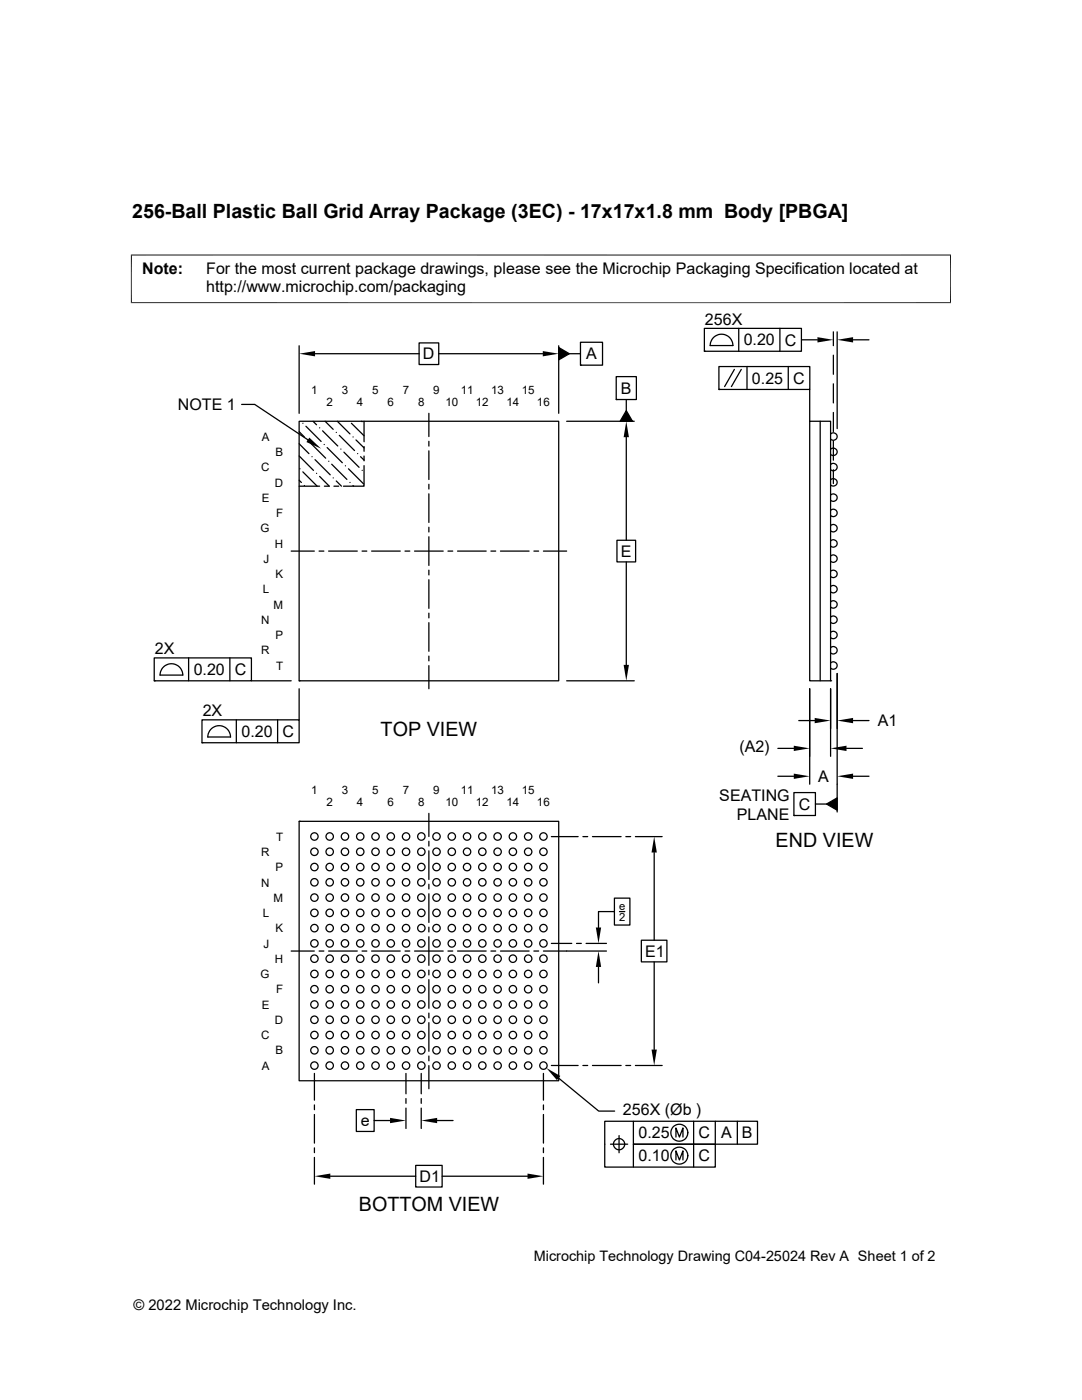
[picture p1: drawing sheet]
<svg xmlns="http://www.w3.org/2000/svg" width="216mm" height="279mm" viewBox="0 0 216 279" stroke-linecap="round" stroke-linejoin="round" font-family="sans-serif">
<g fill="none" stroke="#000" stroke-width=".25">
<path d="M59.7 69v13.5M62.9 70.6h20.7M83.6 68.4h3.9v4.3h-3.9zM87.5 70.6h20.8M111.5 69.4l2.1 1.2-2.1 1.2zM111.5 69v13.5M113.6 70.6h2.2M115.8 68.3h4.4v4.6h-4.4zM115.8 72.9h.1M123 75.2h4v4.5h-4zM123 79.7h.1M125 79.7v2.3"/>
<path d="M140.5 65.5h19.4v4.6h-19.4zM140.5 70.1h.1M141.7 69h4.5a2.26 2.26 0 0 0-2.2-2.3 2.26 2.26 0 0 0-2.3 2.3M143.4 73.2h18.2v4.5h-18.2zM143.4 77.7h.1M146.5 73.7l-1.9 3.5M147.4 65.5v4.6M147.9 73.7l-2 3.5M149.1 73.2v4.5M155.6 65.5v4.6M157.3 73.2v4.5M159.9 67.8h3.2"/>
<path d="M161.6 77.7v6.4M166.3 66.2v2.8M166.3 70.9v3.8M166.3 76.6v3.8M167 66.2v19.3M170.2 67.8h3.2M48.2 80.7h2.6l10.6 7.1M59.7 97h4.1M59.7 84.1h51.8v51.8h-51.8zM59.7 86.1l1 1.1M59.7 91l2.8 2.9M59.7 95.8l.4 .5"/>
<path d="M59.7 88.6l1.9 1.9M59.8 93.6h.1M60.4 84.5h.1M60.4 94.2l2.9 2.8M60.7 96.9h.1M61 85.1l3.1 3M61.3 87.8h.1M62 88.4l3 3M62.3 91.1h.1M62.5 84.1l.7 .7M62.9 91.7l3 3.1M63.2 94.5h.1"/>
<path d="M63.8 85.4h.1M63.8 95.1l1.9 1.9h-1M64.4 86l3 3M64.7 88.7h.1M64.9 84.1l1.6 1.6M65.3 89.3l3 3.1M65.6 92.1h.1M66.2 92.6l3 3.1M66.5 95.4h.1M66.6 97h1M67.1 86.3h.1M67.1 96l1 1"/>
<path d="M67.3 84.1l2.5 2.5M67.7 86.9l3 3M68 89.6h.1M68.6 90.2l3 3.1M68.9 93h.1M69.5 93.6l3.1 3M69.8 96.3h.1M70.1 84.5l2.5 2.5M70.4 87.2h.1M70.4 96.9l.1 .1M71 87.8l1.6 1.6M71.4 90.5h.1"/>
<path d="M71.9 91.1l.7 .7M72.2 84.1l.1 .1M72.3 93.9h.1M72.6 84.1v4.1M72.6 89.1v1M72.6 91v1M72.6 92.9v4.1h-4.1M85.6 82.5v4.6M85.6 88.1v.9M85.6 90v5.7M85.6 96.6v1M85.6 98.6v5.7"/>
<path d="M113.1 84.1h13.5M125 87.2v20.6M125 82l1.2 2.1h-2.5zM161.6 84.1h4.1v51.8h-4.1zM163.7 84.1v51.8M165.7 98.8a.75 .75 0 0 1 1.1 0 .75 .75 0 0 1 0 1.1 .75 .75 0 0 1-1.1-.1M165.7 95.8a.75 .75 0 0 1 1.1-.1 .75 .75 0 0 1 0 1.1 .75 .75 0 0 1-1.1 0M165.7 92.7a.75 .75 0 0 1 1.1 0 .75 .75 0 0 1 0 1.1 .75 .75 0 0 1-1.1-.1M165.7 89.7a.75 .75 0 0 1 1.1-.1 .75 .75 0 0 1 0 1.1 .75 .75 0 0 1-1.1 0M165.7 86.6a.75 .75 0 0 1 1.1 0 .75 .75 0 0 1 0 1.1 .75 .75 0 0 1-1.1-.1M166.3 82.3v3.8M166.3 88v3.8"/>
<path d="M166.3 93.7v2.8M58.1 110h4.6M63.7 110h.9M65.6 110h5.7M72.2 110h1M74.1 110h5.8M80.8 110h1M82.7 110h5.7M85.6 105.2v1M85.6 107.1v5.7M85.6 113.8v.9M85.6 115.7v5.7"/>
<path d="M89.4 110h.9M91.3 110h5.7M98 110h.9M99.9 110h5.7M106.5 110h1M108.4 110h4.7M123.1 107.8h3.7v4.3h-3.7zM125 112.1v20.6M165.7 117.1a.75 .75 0 0 1 1.1-.1 .75 .75 0 0 1 0 1.1 .75 .75 0 0 1-1.1 0M165.7 114a.75 .75 0 0 1 1.1 0 .75 .75 0 0 1 0 1.1 .75 .75 0 0 1-1.1-.1M165.7 111a.75 .75 0 0 1 1.1-.1 .75 .75 0 0 1 0 1.1 .75 .75 0 0 1-1.1 0M165.7 107.9a.75 .75 0 0 1 1.1 0 .75 .75 0 0 1 0 1.1 .75 .75 0 0 1-1.1 0"/>
<path d="M165.7 104.9a.75 .75 0 0 1 1.1 0 .75 .75 0 0 1 0 1.1 .75 .75 0 0 1-1.1-.1M165.7 101.9a.75 .75 0 0 1 1.1-.1 .75 .75 0 0 1 0 1.1 .75 .75 0 0 1-1.1 0M30.8 131.3h19.4v4.6h-19.4zM30.8 135.9h.1M36.5 134.7a2.26 2.26 0 0 0-2.3-2.2 2.26 2.26 0 0 0-2.3 2.2h4.6M37.6 131.3v4.6M45.9 131.3v4.6M50.2 135.9h7.9M59.7 135.9h.1M59.7 137.5v6.2M85.6 122.4v.9M85.6 124.3v5.7"/>
<path d="M85.6 130.9v1M85.6 132.8v4.7M113.1 135.9h13.5M161.6 137.5v19M165.7 135.9h.1M165.7 132.3a.75 .75 0 0 1 1.1 0 .75 .75 0 0 1 0 1.1 .75 .75 0 0 1-1.1-.1M165.7 129.3a.75 .75 0 0 1 1.1-.1 .75 .75 0 0 1 0 1.1 .75 .75 0 0 1-1.1 0M165.7 126.2a.75 .75 0 0 1 1.1 0 .75 .75 0 0 1 0 1.1 .75 .75 0 0 1-1.1-.1M165.7 123.2a.75 .75 0 0 1 1.1-.1 .75 .75 0 0 1 0 1.1 .75 .75 0 0 1-1.1 0M165.7 120.1a.75 .75 0 0 1 1.1 0 .75 .75 0 0 1 0 1.1 .75 .75 0 0 1-1.1-.1M165.7 137.5v13.4M167 134.4v27.7"/>
<path d="M40.3 143.7h19.4v4.5h-19.4zM40.3 148.2h.1M42.2 145.4a2.27 2.27 0 0 1 2.5-.4 2.27 2.27 0 0 1 1.3 2.1h-4.5l.2-.9zM47.2 143.7v4.5M55.4 143.7v4.5M155.2 149.4h3.2M155.2 154.9h3.2M158.4 158.2h4.3v4.6h-4.3zM159.4 143.8h3.2M168.9 149.4h3.2M170.2 143.8h3.2M170.2 154.9h3.2"/>
<path d="M59.7 163.9h51.8v51.8h-51.8zM59.7 163.9h.1M85.6 162.3v4.6M85.6 167.9v.9M85.6 169.8v5.7M85.6 176.5v.9M85.6 178.4v5.7M110 167h5.4M116.3 167h1M118.2 167h5.7M122.6 179.2h3.1v5.4h-3.1zM124.9 167h.9"/>
<path d="M126.8 167h5.3M130.5 170.1v17.5M158.4 162.8h.1M162.7 160.5h2.2M164.9 160.5l2.1-1.3v2.5zM58.1 189.8h4.6M63.7 189.8h.9M65.6 189.8h5.7M72.2 189.8h1M74.1 189.8h5.8M80.8 189.8h1M82.7 189.8h5.7"/>
<path d="M85.6 185v1M85.6 186.9v5.8M85.6 193.6v1M85.6 195.5v5.7M89.4 189.8h.9M91.3 189.8h5.7M98 189.8h.9M99.9 189.8h5.7M106.5 189.8h1M110 188.3h4.1M115 188.3h1M116.9 188.3h4.1"/>
<path d="M119.4 193v3.2M121 189.8h-12.6M122.6 181.9h-3.2v3.2M123.6 181.9h1.1M128 187.6h5.1v4.4h-5.1zM130.5 192v17.5M62.7 214.2v5.4M81 214.2v4.1M81 219.2v1M84.1 214.2v4.1M84.1 219.2v1M85.6 202.2v.9"/>
<path d="M85.6 204.1v5.7M85.6 210.8v.9M85.6 212.7v4.6M108.4 214.2v5.4M110 212.6h5.4M111.5 215.2l8 6.5h3.1M116.3 212.6h1M118.2 212.6h5.7M124.9 212.6h.9M126.8 212.6h5.3M62.7 220.5v1M62.7 222.4v5.7"/>
<path d="M62.7 229.1v.9M62.7 231v5.3M65.9 234.7h17.1M71.1 221.4h3.6v4.4h-3.6zM74.7 223.6h3.1M81 221.1v4.1M83 232.6h5.2v4.3h-5.2zM84.1 221.1v4.1M87.2 223.6h3.2M88.2 234.7h17.1M108.4 220.5v1M108.4 222.4v5.7"/>
<path d="M108.4 229.1v.9M108.4 231v5.3M121.8 228.3h3.4M123.5 226.6v3.5M126.4 223.8v4.5h16.3v4.6h-22v-9.1h30.5v4.5h-24.8v4.6M134.9 226.9v-1.8l.7 1.8 .7-1.8v1.8M134.9 231.5v-1.8l.7 1.8 .7-1.8v1.8M138.4 223.8v9.1M142.7 223.8v4.5M147.1 223.8v4.5"/>
<circle cx="62.7" cy="179.1" r=".74"/>
<circle cx="62.7" cy="173" r=".74"/>
<circle cx="62.7" cy="166.9" r=".74"/>
<circle cx="62.7" cy="170" r=".74"/>
<circle cx="62.7" cy="176.1" r=".74"/>
<circle cx="65.8" cy="179.1" r=".74"/>
<circle cx="65.8" cy="176.1" r=".74"/>
<circle cx="65.8" cy="173" r=".74"/>
<circle cx="65.8" cy="170" r=".74"/>
<circle cx="65.8" cy="166.9" r=".74"/>
<circle cx="68.8" cy="179.1" r=".74"/>
<circle cx="68.8" cy="176.1" r=".74"/>
<circle cx="68.8" cy="173" r=".74"/>
<circle cx="68.8" cy="166.9" r=".74"/>
<circle cx="68.8" cy="170" r=".74"/>
<circle cx="71.9" cy="176.1" r=".74"/>
<circle cx="71.9" cy="166.9" r=".74"/>
<circle cx="71.9" cy="179.1" r=".74"/>
<circle cx="71.9" cy="170" r=".74"/>
<circle cx="71.9" cy="173" r=".74"/>
<circle cx="74.9" cy="173" r=".74"/>
<circle cx="74.9" cy="166.9" r=".74"/>
<circle cx="74.9" cy="179.1" r=".74"/>
<circle cx="74.9" cy="176.1" r=".74"/>
<circle cx="74.9" cy="170" r=".74"/>
<circle cx="78" cy="176.1" r=".74"/>
<circle cx="78" cy="170" r=".74"/>
<circle cx="78" cy="173" r=".74"/>
<circle cx="78" cy="179.1" r=".74"/>
<circle cx="78" cy="166.9" r=".74"/>
<circle cx="81" cy="176.1" r=".74"/>
<circle cx="81" cy="173" r=".74"/>
<circle cx="81" cy="166.9" r=".74"/>
<circle cx="81" cy="179.1" r=".74"/>
<circle cx="81" cy="170" r=".74"/>
<circle cx="84.1" cy="170" r=".74"/>
<circle cx="84.1" cy="179.1" r=".74"/>
<circle cx="84.1" cy="176.1" r=".74"/>
<circle cx="84.1" cy="166.9" r=".74"/>
<circle cx="84.1" cy="173" r=".74"/>
<circle cx="87.1" cy="176.1" r=".74"/>
<circle cx="87.1" cy="170" r=".74"/>
<circle cx="87.1" cy="166.9" r=".74"/>
<circle cx="87.1" cy="173" r=".74"/>
<circle cx="87.1" cy="179.1" r=".74"/>
<circle cx="90.1" cy="179.1" r=".74"/>
<circle cx="90.1" cy="166.9" r=".74"/>
<circle cx="90.1" cy="176.1" r=".74"/>
<circle cx="90.1" cy="173" r=".74"/>
<circle cx="90.1" cy="170" r=".74"/>
<circle cx="93.2" cy="173" r=".74"/>
<circle cx="93.2" cy="166.9" r=".74"/>
<circle cx="93.2" cy="176.1" r=".74"/>
<circle cx="93.2" cy="170" r=".74"/>
<circle cx="93.2" cy="179.1" r=".74"/>
<circle cx="96.2" cy="166.9" r=".74"/>
<circle cx="96.2" cy="170" r=".74"/>
<circle cx="96.2" cy="179.1" r=".74"/>
<circle cx="96.2" cy="173" r=".74"/>
<circle cx="96.2" cy="176.1" r=".74"/>
<circle cx="99.3" cy="179.1" r=".74"/>
<circle cx="99.3" cy="170" r=".74"/>
<circle cx="99.3" cy="166.9" r=".74"/>
<circle cx="99.3" cy="176.1" r=".74"/>
<circle cx="99.3" cy="173" r=".74"/>
<circle cx="102.3" cy="179.1" r=".74"/>
<circle cx="102.3" cy="176.1" r=".74"/>
<circle cx="102.3" cy="166.9" r=".74"/>
<circle cx="102.3" cy="173" r=".74"/>
<circle cx="102.3" cy="170" r=".74"/>
<circle cx="105.4" cy="170" r=".74"/>
<circle cx="105.4" cy="179.1" r=".74"/>
<circle cx="105.4" cy="166.9" r=".74"/>
<circle cx="105.4" cy="173" r=".74"/>
<circle cx="105.4" cy="176.1" r=".74"/>
<circle cx="108.4" cy="166.9" r=".74"/>
<circle cx="108.4" cy="176.1" r=".74"/>
<circle cx="108.4" cy="170" r=".74"/>
<circle cx="108.4" cy="179.1" r=".74"/>
<circle cx="108.4" cy="173" r=".74"/>
<circle cx="62.7" cy="188.3" r=".74"/>
<circle cx="62.7" cy="197.4" r=".74"/>
<circle cx="62.7" cy="185.2" r=".74"/>
<circle cx="62.7" cy="191.3" r=".74"/>
<circle cx="62.7" cy="182.2" r=".74"/>
<circle cx="62.7" cy="194.4" r=".74"/>
<circle cx="65.8" cy="197.4" r=".74"/>
<circle cx="65.8" cy="194.4" r=".74"/>
<circle cx="65.8" cy="191.3" r=".74"/>
<circle cx="65.8" cy="185.2" r=".74"/>
<circle cx="65.8" cy="188.3" r=".74"/>
<circle cx="65.8" cy="182.2" r=".74"/>
<circle cx="68.8" cy="188.3" r=".74"/>
<circle cx="68.8" cy="194.4" r=".74"/>
<circle cx="68.8" cy="197.4" r=".74"/>
<circle cx="68.8" cy="191.3" r=".74"/>
<circle cx="68.8" cy="185.2" r=".74"/>
<circle cx="68.8" cy="182.2" r=".74"/>
<circle cx="71.9" cy="194.4" r=".74"/>
<circle cx="71.9" cy="185.2" r=".74"/>
<circle cx="71.9" cy="182.2" r=".74"/>
<circle cx="71.9" cy="197.4" r=".74"/>
<circle cx="71.9" cy="191.3" r=".74"/>
<circle cx="71.9" cy="188.3" r=".74"/>
<circle cx="74.9" cy="188.3" r=".74"/>
<circle cx="74.9" cy="182.2" r=".74"/>
<circle cx="74.9" cy="191.3" r=".74"/>
<circle cx="74.9" cy="197.4" r=".74"/>
<circle cx="74.9" cy="194.4" r=".74"/>
<circle cx="74.9" cy="185.2" r=".74"/>
<circle cx="78" cy="185.2" r=".74"/>
<circle cx="78" cy="191.3" r=".74"/>
<circle cx="78" cy="182.2" r=".74"/>
<circle cx="78" cy="197.4" r=".74"/>
<circle cx="78" cy="194.4" r=".74"/>
<circle cx="78" cy="188.3" r=".74"/>
<circle cx="81" cy="188.3" r=".74"/>
<circle cx="81" cy="185.2" r=".74"/>
<circle cx="81" cy="182.2" r=".74"/>
<circle cx="81" cy="197.4" r=".74"/>
<circle cx="81" cy="194.4" r=".74"/>
<circle cx="81" cy="191.3" r=".74"/>
<circle cx="84.1" cy="182.2" r=".74"/>
<circle cx="84.1" cy="194.4" r=".74"/>
<circle cx="84.1" cy="185.2" r=".74"/>
<circle cx="84.1" cy="197.4" r=".74"/>
<circle cx="84.1" cy="188.3" r=".74"/>
<circle cx="84.1" cy="191.3" r=".74"/>
<circle cx="87.1" cy="197.4" r=".74"/>
<circle cx="87.1" cy="191.3" r=".74"/>
<circle cx="87.1" cy="188.3" r=".74"/>
<circle cx="87.1" cy="185.2" r=".74"/>
<circle cx="87.1" cy="194.4" r=".74"/>
<circle cx="87.1" cy="182.2" r=".74"/>
<circle cx="90.1" cy="194.4" r=".74"/>
<circle cx="90.1" cy="191.3" r=".74"/>
<circle cx="90.1" cy="188.3" r=".74"/>
<circle cx="90.1" cy="182.2" r=".74"/>
<circle cx="90.1" cy="197.4" r=".74"/>
<circle cx="90.1" cy="185.2" r=".74"/>
<circle cx="93.2" cy="188.3" r=".74"/>
<circle cx="93.2" cy="197.4" r=".74"/>
<circle cx="93.2" cy="194.4" r=".74"/>
<circle cx="93.2" cy="185.2" r=".74"/>
<circle cx="93.2" cy="182.2" r=".74"/>
<circle cx="93.2" cy="191.3" r=".74"/>
<circle cx="96.2" cy="197.4" r=".74"/>
<circle cx="96.2" cy="188.3" r=".74"/>
<circle cx="96.2" cy="182.2" r=".74"/>
<circle cx="96.2" cy="191.3" r=".74"/>
<circle cx="96.2" cy="185.2" r=".74"/>
<circle cx="96.2" cy="194.4" r=".74"/>
<circle cx="99.3" cy="188.3" r=".74"/>
<circle cx="99.3" cy="182.2" r=".74"/>
<circle cx="99.3" cy="185.2" r=".74"/>
<circle cx="99.3" cy="197.4" r=".74"/>
<circle cx="99.3" cy="191.3" r=".74"/>
<circle cx="99.3" cy="194.4" r=".74"/>
<circle cx="102.3" cy="194.4" r=".74"/>
<circle cx="102.3" cy="191.3" r=".74"/>
<circle cx="102.3" cy="185.2" r=".74"/>
<circle cx="102.3" cy="188.3" r=".74"/>
<circle cx="102.3" cy="182.2" r=".74"/>
<circle cx="102.3" cy="197.4" r=".74"/>
<circle cx="105.4" cy="194.4" r=".74"/>
<circle cx="105.4" cy="188.3" r=".74"/>
<circle cx="105.4" cy="197.4" r=".74"/>
<circle cx="105.4" cy="185.2" r=".74"/>
<circle cx="105.4" cy="191.3" r=".74"/>
<circle cx="105.4" cy="182.2" r=".74"/>
<circle cx="108.4" cy="191.3" r=".74"/>
<circle cx="108.4" cy="185.2" r=".74"/>
<circle cx="108.4" cy="182.2" r=".74"/>
<circle cx="108.4" cy="197.4" r=".74"/>
<circle cx="108.4" cy="194.4" r=".74"/>
<circle cx="108.4" cy="188.3" r=".74"/>
<circle cx="62.7" cy="212.7" r=".74"/>
<circle cx="62.7" cy="209.6" r=".74"/>
<circle cx="62.7" cy="206.6" r=".74"/>
<circle cx="62.7" cy="203.5" r=".74"/>
<circle cx="62.7" cy="200.5" r=".74"/>
<circle cx="65.8" cy="206.6" r=".74"/>
<circle cx="65.8" cy="212.7" r=".74"/>
<circle cx="65.8" cy="209.6" r=".74"/>
<circle cx="65.8" cy="200.5" r=".74"/>
<circle cx="65.8" cy="203.5" r=".74"/>
<circle cx="68.8" cy="209.6" r=".74"/>
<circle cx="68.8" cy="200.5" r=".74"/>
<circle cx="68.8" cy="212.7" r=".74"/>
<circle cx="68.8" cy="206.6" r=".74"/>
<circle cx="68.8" cy="203.5" r=".74"/>
<circle cx="71.9" cy="209.6" r=".74"/>
<circle cx="71.9" cy="206.6" r=".74"/>
<circle cx="71.9" cy="212.7" r=".74"/>
<circle cx="71.9" cy="200.5" r=".74"/>
<circle cx="71.9" cy="203.5" r=".74"/>
<circle cx="74.9" cy="209.6" r=".74"/>
<circle cx="74.9" cy="200.5" r=".74"/>
<circle cx="74.9" cy="212.7" r=".74"/>
<circle cx="74.9" cy="206.6" r=".74"/>
<circle cx="74.9" cy="203.5" r=".74"/>
<circle cx="78" cy="209.6" r=".74"/>
<circle cx="78" cy="200.5" r=".74"/>
<circle cx="78" cy="212.7" r=".74"/>
<circle cx="78" cy="206.6" r=".74"/>
<circle cx="78" cy="203.5" r=".74"/>
<circle cx="81" cy="212.7" r=".74"/>
<circle cx="81" cy="209.6" r=".74"/>
<circle cx="81" cy="206.6" r=".74"/>
<circle cx="81" cy="203.5" r=".74"/>
<circle cx="81" cy="200.5" r=".74"/>
<circle cx="84.1" cy="206.6" r=".74"/>
<circle cx="84.1" cy="212.7" r=".74"/>
<circle cx="84.1" cy="203.5" r=".74"/>
<circle cx="84.1" cy="200.5" r=".74"/>
<circle cx="84.1" cy="209.6" r=".74"/>
<circle cx="87.1" cy="212.7" r=".74"/>
<circle cx="87.1" cy="203.5" r=".74"/>
<circle cx="87.1" cy="200.5" r=".74"/>
<circle cx="87.1" cy="209.6" r=".74"/>
<circle cx="87.1" cy="206.6" r=".74"/>
<circle cx="90.1" cy="212.7" r=".74"/>
<circle cx="90.1" cy="206.6" r=".74"/>
<circle cx="90.1" cy="203.5" r=".74"/>
<circle cx="90.1" cy="200.5" r=".74"/>
<circle cx="90.1" cy="209.6" r=".74"/>
<circle cx="93.2" cy="212.7" r=".74"/>
<circle cx="93.2" cy="203.5" r=".74"/>
<circle cx="93.2" cy="206.6" r=".74"/>
<circle cx="93.2" cy="200.5" r=".74"/>
<circle cx="93.2" cy="209.6" r=".74"/>
<circle cx="96.2" cy="212.7" r=".74"/>
<circle cx="96.2" cy="203.5" r=".74"/>
<circle cx="96.2" cy="209.6" r=".74"/>
<circle cx="96.2" cy="206.6" r=".74"/>
<circle cx="96.2" cy="200.5" r=".74"/>
<circle cx="99.3" cy="212.7" r=".74"/>
<circle cx="99.3" cy="203.5" r=".74"/>
<circle cx="99.3" cy="200.5" r=".74"/>
<circle cx="99.3" cy="209.6" r=".74"/>
<circle cx="99.3" cy="206.6" r=".74"/>
<circle cx="102.3" cy="209.6" r=".74"/>
<circle cx="102.3" cy="200.5" r=".74"/>
<circle cx="102.3" cy="212.7" r=".74"/>
<circle cx="102.3" cy="206.6" r=".74"/>
<circle cx="102.3" cy="203.5" r=".74"/>
<circle cx="105.4" cy="209.6" r=".74"/>
<circle cx="105.4" cy="206.6" r=".74"/>
<circle cx="105.4" cy="212.7" r=".74"/>
<circle cx="105.4" cy="203.5" r=".74"/>
<circle cx="105.4" cy="200.5" r=".74"/>
<circle cx="108.4" cy="209.6" r=".74"/>
<circle cx="108.4" cy="200.5" r=".74"/>
<circle cx="108.4" cy="212.7" r=".74"/>
<circle cx="108.4" cy="206.6" r=".74"/>
<circle cx="108.4" cy="203.5" r=".74"/>
<circle cx="123.5" cy="228.3" r="1.12"/>
<circle cx="135.6" cy="226.1" r="1.69"/>
<circle cx="135.6" cy="230.6" r="1.69"/>
</g>
<g fill="#000">
<path d="M59.7 70.6l3.2-.5v1zM108.3 70.1l3.2 .5-3.2 .5zM111.5 69.4l2.1 1.2-2.1 1.2zM163.1 67.3l3.2 .5-3.2 .5zM167 67.8l3.2-.5v1zM61.7 87.3l2.4 2.2-2.9-1.3zM125 84.1l.5 3.1h-1.1zM125 82l1.2 2.1h-2.5zM124.4 132.7h1.1l-.5 3.2zM158.4 148.8l3.2 .6-3.2 .5zM158.4 154.4l3.2 .5-3.2 .5zM162.6 143.3l3.1 .5-3.1 .5z"/>
<path d="M164.9 160.5l2.1-1.3v2.5zM165.7 149.4l3.2-.6v1.1zM167 143.8l3.2-.5v1zM167 154.9l3.2-.5v1zM130.5 167l.6 3.1h-1.1zM119.4 189.8l.6 3.2h-1.1zM118.9 185.1h1.1l-.6 3.2zM109 213.1l2.8 1.6-.7 .9zM130 209.5h1.1l-.6 3.1zM62.7 234.7l3.2-.5v1.1zM77.8 223.1l3.2 .5-3.2 .6zM84.1 223.6l3.1-.5v1.1z"/>
<path d="M105.3 234.2l3.1 .5-3.1 .6z"/>
</g>
<path d="M26.1 50.9h163.7M26.2 50.8v9.7M189.7 50.8v9.7M26.1 60.4h163.7" fill="none" stroke="#000" stroke-width=".2"/>
<g font-size="3.9">
<text x="26.4" y="43.5">256-Ball Plastic Ball Grid Array Package (3EC) - 17x17x1.8 mm Body [PBGA]</text>
<text x="75.9" y="146.8">TOP VIEW</text>
<text x="154.8" y="169">END VIEW</text>
<text x="71.6" y="241.7">BOTTOM VIEW</text>
</g>
<g font-size="3.2">
<text x="28.4" y="54.7">Note:</text>
<text x="41.1" y="58.3">http://www.microchip.com/packaging</text>
<text x="41.1" y="54.7">For the most current package drawings, please see the Microchip Packaging Specification located at</text>
<text x="140.7" y="64.8">256X</text>
<text x="84.4" y="71.7">D</text>
<text x="117" y="71.7">A</text>
<text x="148.4" y="68.9">0.20</text>
<text x="156.6" y="69">C</text>
<text x="150.1" y="76.6">0.25</text>
<text x="158.3" y="76.6">C</text>
<text x="35.5" y="81.8">NOTE 1</text>
<text x="123.9" y="78.6">B</text>
<text x="123.9" y="111.1">E</text>
<text x="30.9" y="130.5">2X</text>
<text x="38.7" y="134.7">0.20</text>
<text x="46.8" y="134.7">C</text>
<text x="40.4" y="142.9">2X</text>
<text x="48.2" y="147.1">0.20</text>
<text x="56.4" y="147.1">C</text>
<text x="175.2" y="144.9">A1</text>
<text x="147.5" y="150.2">(A2)</text>
<text x="143.5" y="159.8">SEATING</text>
<text x="159.4" y="161.6">C</text>
<text x="163.2" y="156.1">A</text>
<text x="147" y="163.6">PLANE</text>
<text x="128.7" y="190.9">E1</text>
<text x="72" y="224.7">e</text>
<text x="124.3" y="222.5">256X (Øb )</text>
<text x="127.4" y="227.2">0.25</text>
<text x="139.4" y="227.2">C</text>
<text x="143.9" y="227.2">A</text>
<text x="148" y="227.2">B</text>
<text x="127.4" y="231.8">0.10</text>
<text x="139.4" y="231.8">C</text>
<text x="83.7" y="235.9">D1</text>
</g>
<g font-size="2.9">
<text x="106.5" y="251.7">Microchip Technology Drawing C04-25024 Rev A Sheet 1 of 2</text>
<text x="26.6" y="261.3">© 2022 Microchip Technology Inc.</text>
</g>
<g font-size="2.3">
<text x="62.1" y="78.7">1</text>
<text x="65.2" y="81">2</text>
<text x="68.2" y="78.7">3</text>
<text x="71.2" y="81">4</text>
<text x="74.3" y="78.7">5</text>
<text x="77.3" y="81">6</text>
<text x="80.4" y="78.7">7</text>
<text x="83.4" y="81">8</text>
<text x="86.5" y="78.7">9</text>
<text x="88.9" y="81">10</text>
<text x="91.9" y="78.7">11</text>
<text x="95" y="81">12</text>
<text x="98" y="78.7">13</text>
<text x="101" y="81">14</text>
<text x="104.1" y="78.7">15</text>
<text x="107.1" y="81">16</text>
<text x="52.2" y="87.9">A</text>
<text x="52.1" y="94">C</text>
<text x="54.9" y="91">B</text>
<text x="52.2" y="100.1">E</text>
<text x="54.8" y="97.1">D</text>
<text x="52" y="106.2">G</text>
<text x="55.1" y="103.2">F</text>
<text x="52.6" y="112.3">J</text>
<text x="54.8" y="109.3">H</text>
<text x="52.5" y="118.4">L</text>
<text x="54.9" y="115.4">K</text>
<text x="52.1" y="124.5">N</text>
<text x="54.6" y="121.5">M</text>
<text x="52.1" y="130.6">R</text>
<text x="54.9" y="127.6">P</text>
<text x="55.1" y="133.6">T</text>
<text x="62.1" y="158.5">1</text>
<text x="65.2" y="160.9">2</text>
<text x="68.2" y="158.5">3</text>
<text x="71.2" y="160.9">4</text>
<text x="74.3" y="158.5">5</text>
<text x="77.3" y="160.9">6</text>
<text x="80.4" y="158.5">7</text>
<text x="83.4" y="160.9">8</text>
<text x="86.5" y="158.5">9</text>
<text x="88.9" y="160.9">10</text>
<text x="91.9" y="158.5">11</text>
<text x="95" y="160.9">12</text>
<text x="98" y="158.5">13</text>
<text x="101" y="160.9">14</text>
<text x="104.1" y="158.5">15</text>
<text x="107.1" y="160.9">16</text>
<text x="55.1" y="167.8">T</text>
<text x="52.1" y="170.8">R</text>
<text x="54.9" y="173.9">P</text>
<text x="52.1" y="176.9">N</text>
<text x="54.6" y="180">M</text>
<text x="52.5" y="183">L</text>
<text x="52.6" y="189.1">J</text>
<text x="54.9" y="186.1">K</text>
<text x="52" y="195.2">G</text>
<text x="54.8" y="192.2">H</text>
<text x="52.2" y="201.3">E</text>
<text x="55.1" y="198.2">F</text>
<text x="52.1" y="207.4">C</text>
<text x="54.8" y="204.3">D</text>
<text x="52.2" y="213.5">A</text>
<text x="54.9" y="210.4">B</text>
</g>
<g font-size="2.2">
<text x="123.5" y="181.7">e</text>
<text x="123.5" y="183.8">2</text>
</g>
</svg>
